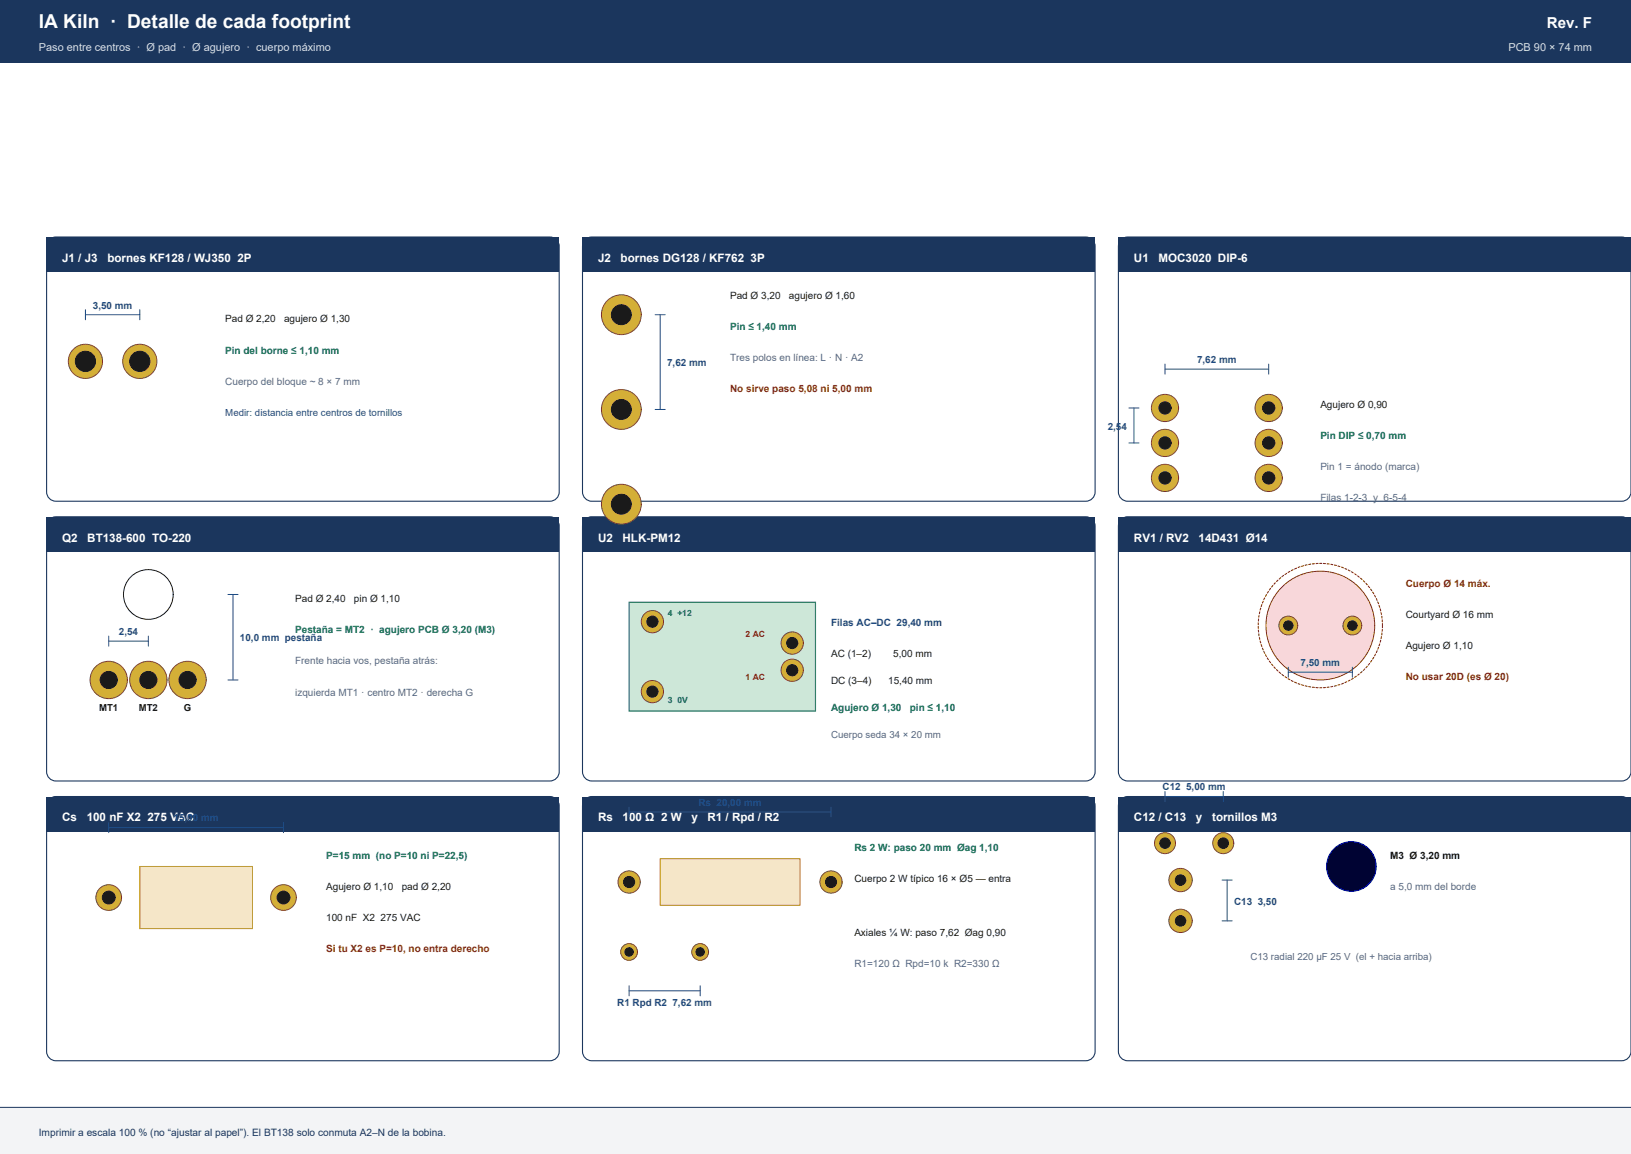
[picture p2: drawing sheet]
<svg xmlns="http://www.w3.org/2000/svg" width="420mm" height="297mm" viewBox="0 0 420 297" stroke-linecap="round" stroke-linejoin="round" font-family="sans-serif">
<path d="M0 0h420v16h-420z" fill-rule="evenodd" fill="#1b365d"/>
<path d="M0 285h420v12h-420z" fill-rule="evenodd" fill="#f3f4f6"/>
<path d="M0 285h420" fill="none" stroke="#1b365d" stroke-width=".26"/>
<path d="M12.9 61.5l1.5-.5h127.2a2.4 2.4 0 0 1 2.4 2.4v63.2a2.4 2.4 0 0 1-2.4 2.4h-127.2a2.4 2.4 0 0 1-2.4-2.4v-63.2a2.39 2.39 0 0 1 .9-1.9z" fill-rule="evenodd" fill="#fff" stroke="#1b365d" stroke-width=".28"/>
<path d="M12 61h132v9h-132z" fill-rule="evenodd" fill="#1b365d"/>
<path d="M150.9 61.5l1.5-.5h127.2a2.4 2.4 0 0 1 2.4 2.4v63.2a2.4 2.4 0 0 1-2.4 2.4h-127.2a2.4 2.4 0 0 1-2.4-2.4v-63.2a2.39 2.39 0 0 1 .9-1.9z" fill-rule="evenodd" fill="#fff" stroke="#1b365d" stroke-width=".28"/>
<path d="M150 61h132v9h-132z" fill-rule="evenodd" fill="#1b365d"/>
<path d="M288.9 61.5l1.5-.5h127.2a2.4 2.4 0 0 1 2.4 2.4v63.2a2.4 2.4 0 0 1-2.4 2.4h-127.2a2.4 2.4 0 0 1-2.4-2.4v-63.2a2.39 2.39 0 0 1 .9-1.9z" fill-rule="evenodd" fill="#fff" stroke="#1b365d" stroke-width=".28"/>
<path d="M288 61h132v9h-132z" fill-rule="evenodd" fill="#1b365d"/>
<path d="M12.9 133.5l1.5-.5h127.2a2.4 2.4 0 0 1 2.4 2.4v63.2a2.4 2.4 0 0 1-2.4 2.4h-127.2a2.4 2.4 0 0 1-2.4-2.4v-63.2a2.39 2.39 0 0 1 .9-1.9z" fill-rule="evenodd" fill="#fff" stroke="#1b365d" stroke-width=".28"/>
<path d="M12 133h132v9h-132z" fill-rule="evenodd" fill="#1b365d"/>
<path d="M150.9 133.5l1.5-.5h127.2a2.4 2.4 0 0 1 2.4 2.4v63.2a2.4 2.4 0 0 1-2.4 2.4h-127.2a2.4 2.4 0 0 1-2.4-2.4v-63.2a2.39 2.39 0 0 1 .9-1.9z" fill-rule="evenodd" fill="#fff" stroke="#1b365d" stroke-width=".28"/>
<path d="M150 133h132v9h-132z" fill-rule="evenodd" fill="#1b365d"/>
<path d="M288.9 133.5l1.5-.5h127.2a2.4 2.4 0 0 1 2.4 2.4v63.2a2.4 2.4 0 0 1-2.4 2.4h-127.2a2.4 2.4 0 0 1-2.4-2.4v-63.2a2.39 2.39 0 0 1 .9-1.9z" fill-rule="evenodd" fill="#fff" stroke="#1b365d" stroke-width=".28"/>
<path d="M288 133h132v9h-132z" fill-rule="evenodd" fill="#1b365d"/>
<path d="M12.9 205.5l1.5-.5h127.2a2.4 2.4 0 0 1 2.4 2.4v63.2a2.4 2.4 0 0 1-2.4 2.4h-127.2a2.4 2.4 0 0 1-2.4-2.4v-63.2a2.39 2.39 0 0 1 .9-1.9z" fill-rule="evenodd" fill="#fff" stroke="#1b365d" stroke-width=".28"/>
<path d="M12 205h132v9h-132z" fill-rule="evenodd" fill="#1b365d"/>
<path d="M150.9 205.5l1.5-.5h127.2a2.4 2.4 0 0 1 2.4 2.4v63.2a2.4 2.4 0 0 1-2.4 2.4h-127.2a2.4 2.4 0 0 1-2.4-2.4v-63.2a2.39 2.39 0 0 1 .9-1.9z" fill-rule="evenodd" fill="#fff" stroke="#1b365d" stroke-width=".28"/>
<path d="M150 205h132v9h-132z" fill-rule="evenodd" fill="#1b365d"/>
<path d="M288.9 205.5l1.5-.5h127.2a2.4 2.4 0 0 1 2.4 2.4v63.2a2.4 2.4 0 0 1-2.4 2.4h-127.2a2.4 2.4 0 0 1-2.4-2.4v-63.2a2.39 2.39 0 0 1 .9-1.9z" fill-rule="evenodd" fill="#fff" stroke="#1b365d" stroke-width=".28"/>
<path d="M288 205h132v9h-132z" fill-rule="evenodd" fill="#1b365d"/>
<circle cx="22" cy="93" r="4.4" fill="#d4af37" stroke="#6b4f1a" stroke-width=".26"/>
<circle cx="22" cy="93" r="2.6" fill="#1a1a1a" stroke="#1a1a1a" stroke-width=".26"/>
<circle cx="36" cy="93" r="4.4" fill="#d4af37" stroke="#6b4f1a" stroke-width=".26"/>
<circle cx="36" cy="93" r="2.6" fill="#1a1a1a" stroke="#1a1a1a" stroke-width=".26"/>
<path d="M22 79.7v2.6M36 79.7v2.6M22 81h14" fill="none" stroke="#1d4e89" stroke-width=".26"/>
<circle cx="160" cy="81" r="5.1" fill="#d4af37" stroke="#6b4f1a" stroke-width=".26"/>
<circle cx="160" cy="81" r="2.56" fill="#1a1a1a" stroke="#1a1a1a" stroke-width=".26"/>
<circle cx="160" cy="105.4" r="5.1" fill="#d4af37" stroke="#6b4f1a" stroke-width=".26"/>
<circle cx="160" cy="105.4" r="2.56" fill="#1a1a1a" stroke="#1a1a1a" stroke-width=".26"/>
<circle cx="160" cy="129.8" r="5.1" fill="#d4af37" stroke="#6b4f1a" stroke-width=".26"/>
<circle cx="160" cy="129.8" r="2.56" fill="#1a1a1a" stroke="#1a1a1a" stroke-width=".26"/>
<path d="M168.7 81h2.6M170 81v24.4M168.7 105.4h2.6" fill="none" stroke="#1d4e89" stroke-width=".26"/>
<circle cx="300" cy="105" r="3.5" fill="#d4af37" stroke="#6b4f1a" stroke-width=".26"/>
<circle cx="300" cy="105" r="1.58" fill="#1a1a1a" stroke="#1a1a1a" stroke-width=".26"/>
<circle cx="326.7" cy="105" r="3.5" fill="#d4af37" stroke="#6b4f1a" stroke-width=".26"/>
<circle cx="326.7" cy="105" r="1.58" fill="#1a1a1a" stroke="#1a1a1a" stroke-width=".26"/>
<circle cx="300" cy="114" r="3.5" fill="#d4af37" stroke="#6b4f1a" stroke-width=".26"/>
<circle cx="300" cy="114" r="1.58" fill="#1a1a1a" stroke="#1a1a1a" stroke-width=".26"/>
<circle cx="326.7" cy="114" r="3.5" fill="#d4af37" stroke="#6b4f1a" stroke-width=".26"/>
<circle cx="326.7" cy="114" r="1.58" fill="#1a1a1a" stroke="#1a1a1a" stroke-width=".26"/>
<circle cx="300" cy="123" r="3.5" fill="#d4af37" stroke="#6b4f1a" stroke-width=".26"/>
<circle cx="300" cy="123" r="1.58" fill="#1a1a1a" stroke="#1a1a1a" stroke-width=".26"/>
<circle cx="326.7" cy="123" r="3.5" fill="#d4af37" stroke="#6b4f1a" stroke-width=".26"/>
<circle cx="326.7" cy="123" r="1.58" fill="#1a1a1a" stroke="#1a1a1a" stroke-width=".26"/>
<path d="M300 95h26.7M300 93.7v2.6M326.7 93.7v2.6M290.7 114h2.6M290.7 105h2.6M292 105v9" fill="none" stroke="#1d4e89" stroke-width=".26"/>
<circle cx="28" cy="175" r="4.8" fill="#d4af37" stroke="#6b4f1a" stroke-width=".26"/>
<circle cx="28" cy="175" r="2.2" fill="#1a1a1a" stroke="#1a1a1a" stroke-width=".26"/>
<circle cx="38.2" cy="175" r="4.8" fill="#d4af37" stroke="#6b4f1a" stroke-width=".26"/>
<circle cx="38.2" cy="175" r="2.2" fill="#1a1a1a" stroke="#1a1a1a" stroke-width=".26"/>
<circle cx="48.3" cy="175" r="4.8" fill="#d4af37" stroke="#6b4f1a" stroke-width=".26"/>
<circle cx="48.3" cy="175" r="2.2" fill="#1a1a1a" stroke="#1a1a1a" stroke-width=".26"/>
<circle cx="38.2" cy="153" r="6.4" fill="none" stroke="#1a1a1a" stroke-width=".26"/>
<path d="M58.7 153h2.6M60 153v22M28 165h10.2M28 163.7v2.6M38.2 163.7v2.6M58.7 175h2.6" fill="none" stroke="#1d4e89" stroke-width=".26"/>
<path d="M162 155h48v28h-48z" fill-rule="evenodd" fill="#cde7d8" stroke="#0f6b4c" stroke-width=".28"/>
<circle cx="168" cy="178" r="2.86" fill="#d4af37" stroke="#6b4f1a" stroke-width=".26"/>
<circle cx="168" cy="178" r="1.43" fill="#1a1a1a" stroke="#1a1a1a" stroke-width=".26"/>
<circle cx="168" cy="160" r="2.86" fill="#d4af37" stroke="#6b4f1a" stroke-width=".26"/>
<circle cx="168" cy="160" r="1.43" fill="#1a1a1a" stroke="#1a1a1a" stroke-width=".26"/>
<circle cx="204" cy="172.5" r="2.86" fill="#d4af37" stroke="#6b4f1a" stroke-width=".26"/>
<circle cx="204" cy="172.5" r="1.43" fill="#1a1a1a" stroke="#1a1a1a" stroke-width=".26"/>
<circle cx="204" cy="165.5" r="2.86" fill="#d4af37" stroke="#6b4f1a" stroke-width=".26"/>
<circle cx="204" cy="165.5" r="1.43" fill="#1a1a1a" stroke="#1a1a1a" stroke-width=".26"/>
<path d="M356 161a16 16 0 0 0-23.5-14.1 16 16 0 0 0-1.4 27.4 16 16 0 0 0 24.8-11.7l.1-1.6" fill="none" stroke="#9b1c1c" stroke-width=".28" stroke-dasharray=".5 .4"/>
<circle cx="340" cy="161" r="14" fill="#f8d7da" stroke="#9b1c1c" stroke-width=".26"/>
<circle cx="331.7" cy="161" r="2.42" fill="#d4af37" stroke="#6b4f1a" stroke-width=".26"/>
<circle cx="331.7" cy="161" r="1.21" fill="#1a1a1a" stroke="#1a1a1a" stroke-width=".26"/>
<circle cx="348.2" cy="161" r="2.42" fill="#d4af37" stroke="#6b4f1a" stroke-width=".26"/>
<circle cx="348.2" cy="161" r="1.21" fill="#1a1a1a" stroke="#1a1a1a" stroke-width=".26"/>
<path d="M331.7 173h16.6M331.7 171.7v2.6M348.3 171.7v2.6" fill="none" stroke="#1d4e89" stroke-width=".26"/>
<circle cx="28" cy="231" r="3.3" fill="#d4af37" stroke="#6b4f1a" stroke-width=".26"/>
<circle cx="28" cy="231" r="1.65" fill="#1a1a1a" stroke="#1a1a1a" stroke-width=".26"/>
<circle cx="73" cy="231" r="3.3" fill="#d4af37" stroke="#6b4f1a" stroke-width=".26"/>
<circle cx="73" cy="231" r="1.65" fill="#1a1a1a" stroke="#1a1a1a" stroke-width=".26"/>
<path d="M36 223h29v16h-29z" fill-rule="evenodd" fill="#f5e6c8" stroke="#b8860b" stroke-width=".26"/>
<path d="M28 213h45M28 211.7v2.6M73 211.7v2.6" fill="none" stroke="#1d4e89" stroke-width=".26"/>
<circle cx="162" cy="227" r="2.86" fill="#d4af37" stroke="#6b4f1a" stroke-width=".26"/>
<circle cx="162" cy="227" r="1.43" fill="#1a1a1a" stroke="#1a1a1a" stroke-width=".26"/>
<circle cx="214" cy="227" r="2.86" fill="#d4af37" stroke="#6b4f1a" stroke-width=".26"/>
<circle cx="214" cy="227" r="1.43" fill="#1a1a1a" stroke="#1a1a1a" stroke-width=".26"/>
<path d="M170 221h36v12h-36z" fill-rule="evenodd" fill="#f5e6c8" stroke="#b8860b" stroke-width=".26"/>
<path d="M162 209h52M162 207.7v2.6M214 207.7v2.6" fill="none" stroke="#1d4e89" stroke-width=".26"/>
<circle cx="162" cy="245" r="2.16" fill="#d4af37" stroke="#6b4f1a" stroke-width=".26"/>
<circle cx="162" cy="245" r="1.08" fill="#1a1a1a" stroke="#1a1a1a" stroke-width=".26"/>
<circle cx="180.3" cy="245" r="2.16" fill="#d4af37" stroke="#6b4f1a" stroke-width=".26"/>
<circle cx="180.3" cy="245" r="1.08" fill="#1a1a1a" stroke="#1a1a1a" stroke-width=".26"/>
<path d="M162 255h18.3M162 253.7v2.6M180.3 253.7v2.6" fill="none" stroke="#1d4e89" stroke-width=".26"/>
<circle cx="300" cy="217" r="2.7" fill="#d4af37" stroke="#6b4f1a" stroke-width=".26"/>
<circle cx="300" cy="217" r="1.35" fill="#1a1a1a" stroke="#1a1a1a" stroke-width=".26"/>
<circle cx="315" cy="217" r="2.7" fill="#d4af37" stroke="#6b4f1a" stroke-width=".26"/>
<circle cx="315" cy="217" r="1.35" fill="#1a1a1a" stroke="#1a1a1a" stroke-width=".26"/>
<path d="M300 205h15M300 203.7v2.6M315 203.7v2.6" fill="none" stroke="#1d4e89" stroke-width=".26"/>
<circle cx="304" cy="237" r="3" fill="#d4af37" stroke="#6b4f1a" stroke-width=".26"/>
<circle cx="304" cy="237" r="1.35" fill="#1a1a1a" stroke="#1a1a1a" stroke-width=".26"/>
<circle cx="304" cy="226.5" r="3" fill="#d4af37" stroke="#6b4f1a" stroke-width=".26"/>
<circle cx="304" cy="226.5" r="1.35" fill="#1a1a1a" stroke="#1a1a1a" stroke-width=".26"/>
<path d="M314.7 237h2.6M314.7 226.5h2.6M316 226.5v10.5" fill="none" stroke="#1d4e89" stroke-width=".26"/>
<circle cx="348" cy="223" r="6.4" fill="#000333" stroke="#000eee" stroke-width=".26"/>
<text font-size="4.9" fill="#fff" x="10" y="7.2">IA Kiln · Detalle de cada footprint</text>
<text font-size="3.9" fill="#fff" x="398.4" y="7.2">Rev. F</text>
<g font-size="3" fill="#fff">
<text x="16" y="67.4">J1 / J3</text>
<text x="27.7" y="67.4">bornes KF128 / WJ350 2P</text>
<text x="154" y="67.4">J2</text>
<text x="159.8" y="67.4">bornes DG128 / KF762 3P</text>
<text x="292" y="67.4">U1</text>
<text x="298.3" y="67.4">MOC3020 DIP-6</text>
<text x="16" y="139.4">Q2</text>
<text x="22.5" y="139.4">BT138-600 TO-220</text>
<text x="154" y="139.4">U2</text>
<text x="160.3" y="139.4">HLK-PM12</text>
<text x="292" y="139.4">RV1 / RV2</text>
<text x="308.6" y="139.4">14D431 Ø14</text>
<text x="16" y="211.4">Cs</text>
<text x="22.3" y="211.4">100 nF X2 275 VAC</text>
<text x="154" y="211.4">Rs</text>
<text x="160.3" y="211.4">100 Ω 2 W</text>
<text x="178" y="211.4">y</text>
<text x="182.2" y="211.4">R1 / Rpd / R2</text>
<text x="292" y="211.4">C12 / C13</text>
<text x="308" y="211.4">y</text>
<text x="312.1" y="211.4">tornillos M3</text>
</g>
<g font-size="2.8" fill="#d5deec">
<text x="10" y="13.2">Paso entre centros · Ø pad · Ø agujero · cuerpo máximo</text>
<text x="388.4" y="13.2">PCB 90 × 74 mm</text>
</g>
<g font-size="2.6" fill="#1a1a1a">
<text x="188" y="77">Pad Ø 3,20</text>
<text x="203.2" y="77">agujero Ø 1,60</text>
<text x="58" y="83">Pad Ø 2,20</text>
<text x="73.2" y="83">agujero Ø 1,30</text>
<text x="340" y="105">Agujero Ø 0,90</text>
<text x="76" y="155">Pad Ø 2,40</text>
<text x="91.2" y="155">pin Ø 1,10</text>
<text x="362" y="159">Courtyard Ø 16 mm</text>
<text x="362" y="167">Agujero Ø 1,10</text>
<text x="214" y="169">AC (1–2)</text>
<text x="230" y="169">5,00 mm</text>
<text x="214" y="176">DC (3–4)</text>
<text x="228.7" y="176">15,40 mm</text>
<text x="358" y="221">M3 Ø 3,20 mm</text>
<text x="220" y="227">Cuerpo 2 W típico 16 × Ø5 — entra</text>
<text x="84" y="229">Agujero Ø 1,10</text>
<text x="103.4" y="229">pad Ø 2,20</text>
<text x="84" y="237">100 nF X2 275 VAC</text>
<text x="220" y="241">Axiales ¼ W: paso 7,62 Øag 0,90</text>
</g>
<g font-size="2.6" fill="#0f6b4c">
<text x="188" y="85">Pin ≤ 1,40 mm</text>
<text x="58" y="91">Pin del borne ≤ 1,10 mm</text>
<text x="340" y="113">Pin DIP ≤ 0,70 mm</text>
<text x="76" y="163">Pestaña = MT2 · agujero PCB Ø 3,20 (M3)</text>
<text x="214" y="183">Agujero Ø 1,30</text>
<text x="234.3" y="183">pin ≤ 1,10</text>
<text x="84" y="221">P=15 mm (no P=10 ni P=22,5)</text>
<text x="220" y="219">Rs 2 W: paso 20 mm Øag 1,10</text>
</g>
<g font-size="2.6" fill="#5c677d">
<text x="188" y="93">Tres polos en línea: L · N · A2</text>
<text x="58" y="99">Cuerpo del bloque ~ 8 × 7 mm</text>
<text x="340" y="121">Pin 1 = ánodo (marca)</text>
<text x="340" y="129">Filas 1-2-3 y 6-5-4</text>
<text x="76" y="171">Frente hacia vos, pestaña atrás:</text>
<text x="76" y="179">izquierda MT1 · centro MT2 · derecha G</text>
<text x="358" y="229">a 5,0 mm del borde</text>
<text x="220" y="249">R1=120 Ω Rpd=10 k R2=330 Ω</text>
</g>
<g font-size="2.6" fill="#9b1c1c">
<text x="188" y="101">No sirve paso 5,08 ni 5,00 mm</text>
<text x="362" y="151">Cuerpo Ø 14 máx.</text>
<text x="362" y="175">No usar 20D (es Ø 20)</text>
<text x="84" y="245">Si tu X2 es P=10, no entra derecho</text>
</g>
<text font-size="2.6" fill="#1d4e89" x="214" y="161">Filas AC–DC 29,40 mm</text>
<text font-size="2.6" fill="#1b365d" x="10" y="292.4">Imprimir a escala 100 % (no “ajustar al papel”). El BT138 solo conmuta A2–N de la bobina.</text>
<g font-size="2.5" fill="#1d4e89">
<text x="23.9" y="79.4">3,50 mm</text>
<text x="171.8" y="94.3">7,62 mm</text>
<text x="308.3" y="93.4">7,62 mm</text>
<text x="58" y="107">Medir: distancia entre centros de tornillos</text>
<text x="285.3" y="110.6">2,54</text>
<text x="30.6" y="163.4">2,54</text>
<text x="61.8" y="165.1">10,0 mm pestaña</text>
<text x="334.9" y="171.4">7,50 mm</text>
<text x="299.4" y="203.4">C12 5,00 mm</text>
<text x="179.9" y="207.4">Rs 20,00 mm</text>
<text x="44.7" y="211.4">15,00 mm</text>
<text x="317.8" y="232.9">C13 3,50</text>
<text x="158.9" y="259">R1 Rpd R2 7,62 mm</text>
</g>
<g font-size="2.5" fill="#1a1a1a">
<text x="25.5" y="183">MT1</text>
<text x="35.7" y="183">MT2</text>
<text x="47.3" y="183">G</text>
</g>
<g font-size="2.5" fill="#5c677d">
<text x="214" y="190">Cuerpo seda 34 × 20 mm</text>
<text x="322" y="247">C13 radial 220 µF 25 V (el + hacia arriba)</text>
</g>
<g font-size="2.2" fill="#0f6b4c">
<text x="172" y="158.5">4 +12</text>
<text x="172" y="181">3 0V</text>
</g>
<g font-size="2.2" fill="#9b1c1c">
<text x="192" y="164">2 AC</text>
<text x="192" y="175">1 AC</text>
</g>
</svg>
